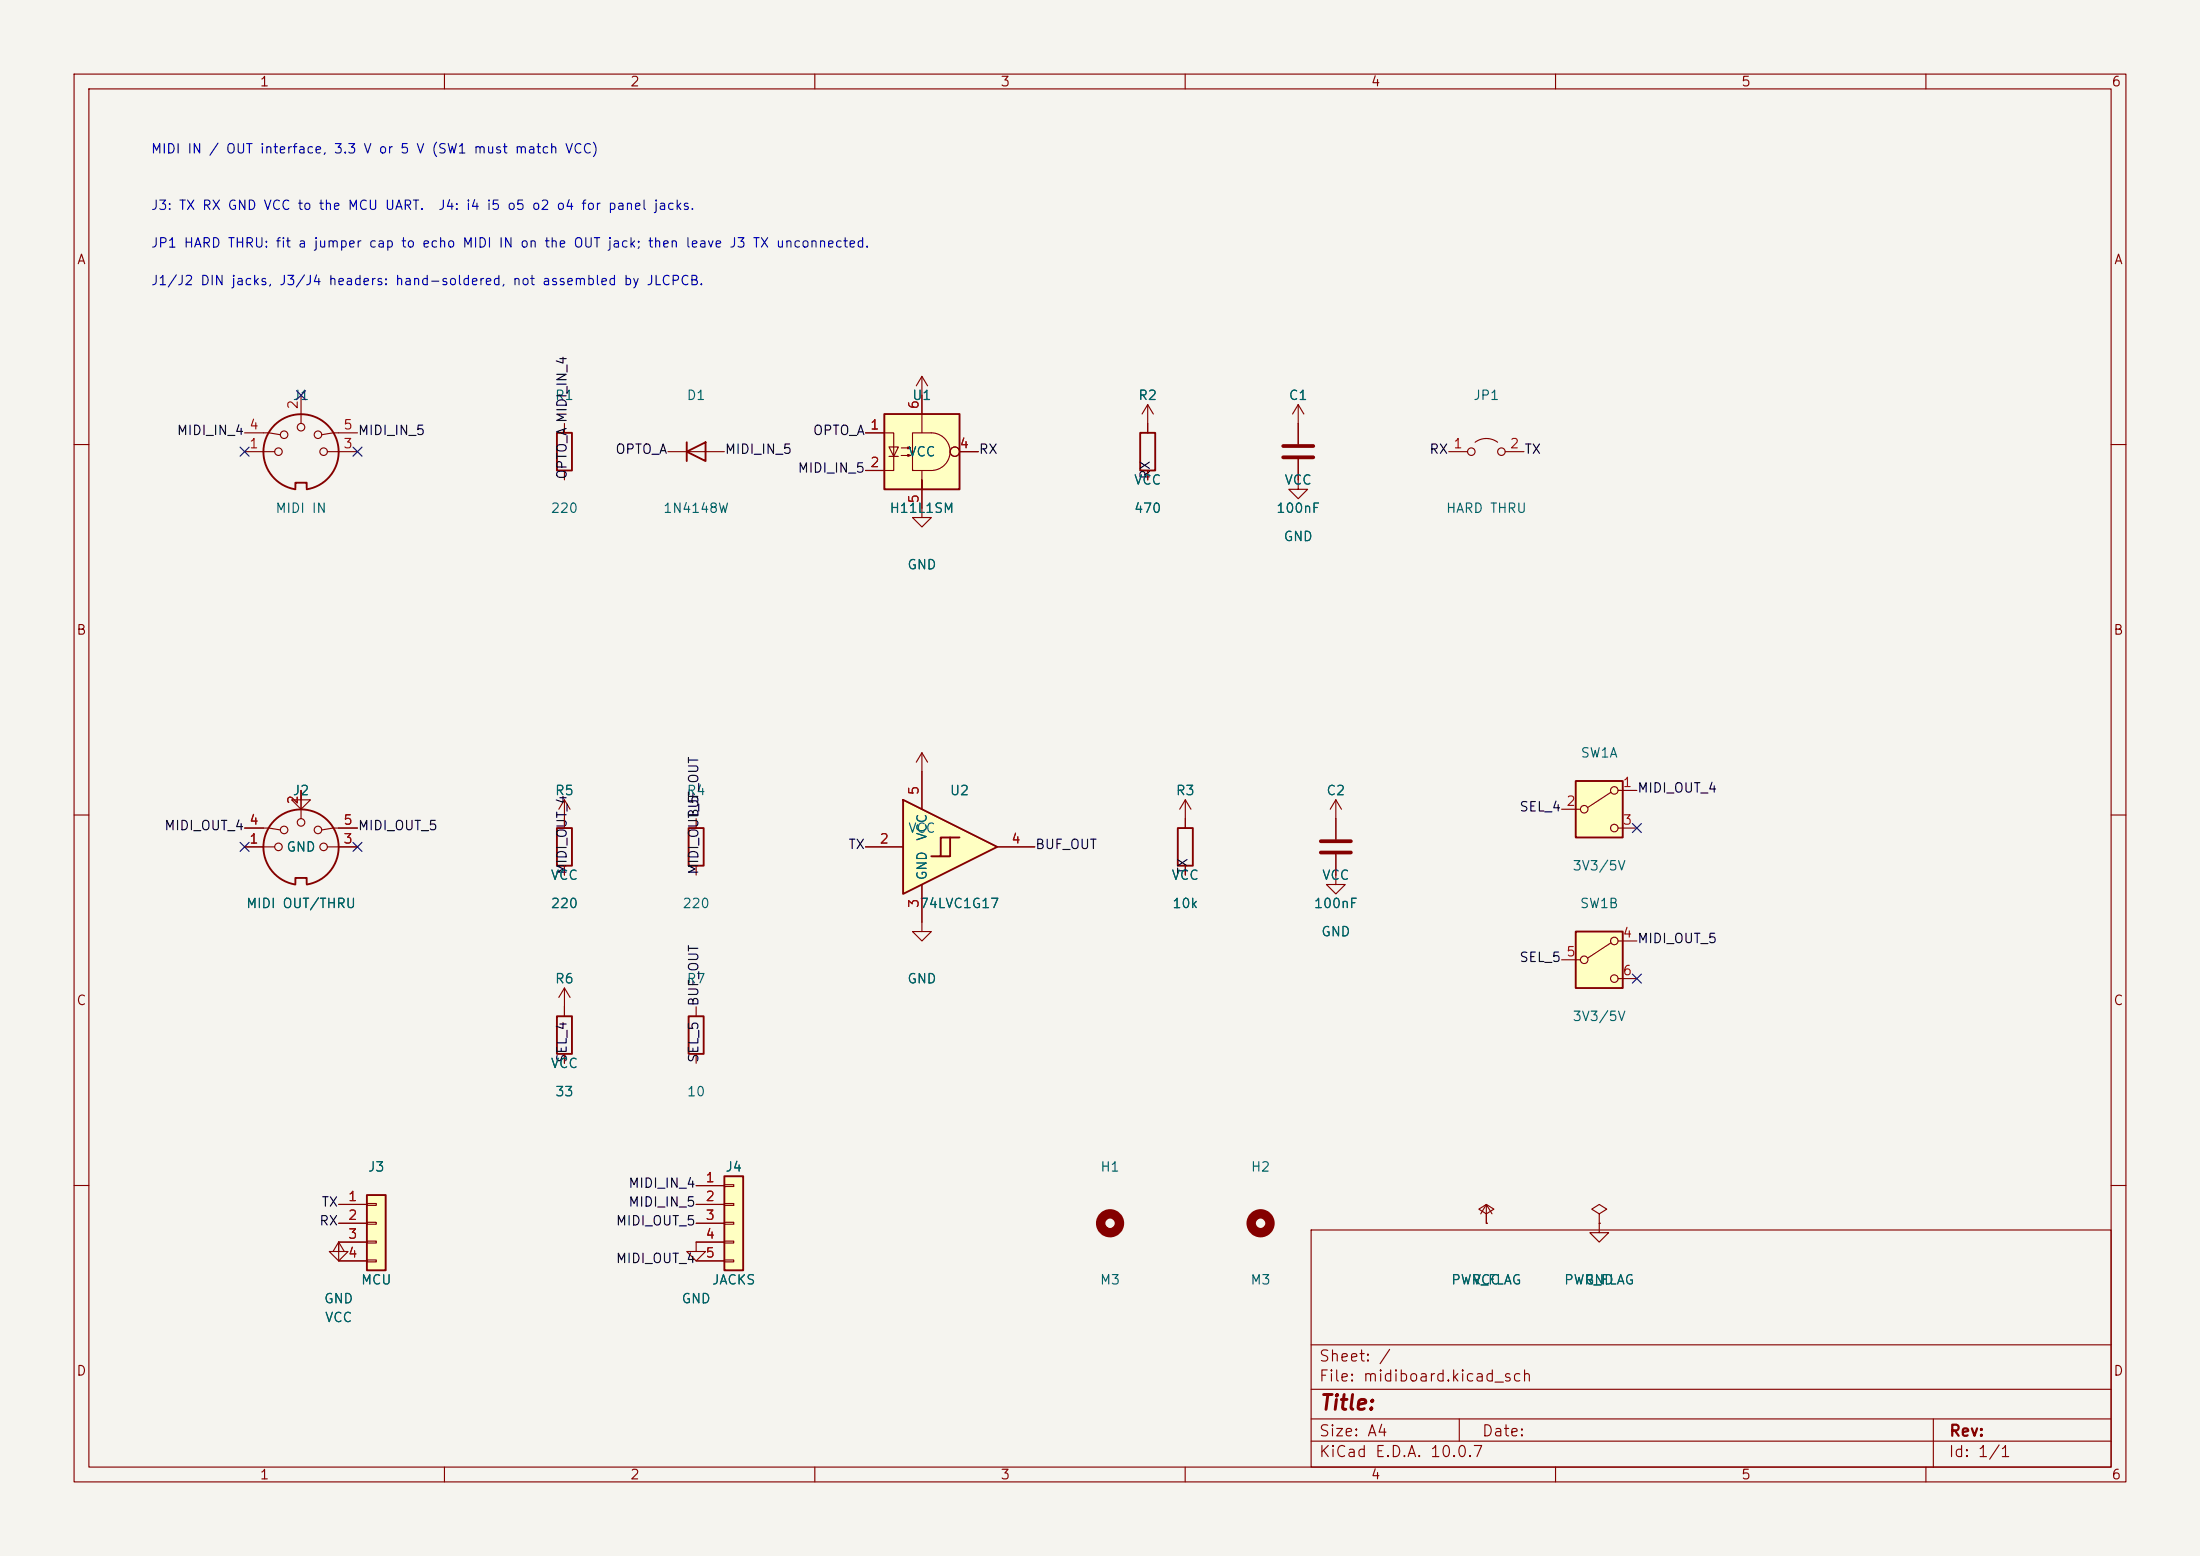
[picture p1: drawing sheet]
<svg xmlns="http://www.w3.org/2000/svg" width="297mm" height="210mm" viewBox="0 0 297 210" stroke-linecap="round" stroke-linejoin="round" font-family="sans-serif">
<path d="M0 0h297v210h-297z" fill="#f5f4ef" stroke="#f5f4ef" stroke-width=".14"/>
<g fill="none" stroke="#840000" stroke-width=".15">
<path d="M10 10h277v190h-277zM12 12h273v186h-273zM60 10v2M110 10v2M160 10v2M210 10v2M260 10v2M10 60h2M285 60h2M10 110h2M76.2 108v3.8M76.2 116.8v1.3"/>
<path d="M76.2 108l-.8 1.2M76.2 108l.8 1.2M94 110.5v1.3M94 116.8v1.3M160 108v3.8M160 116.8v1.3M160 108l-.7 1.2M160 108l.8 1.2M180.3 115.3v4.1h1.3l-1.3 1.3-1.2-1.3h1.2M180.3 108v5.3M180.3 108l-.7 1.2M180.3 108l.8 1.2"/>
<path d="M285 110h2M76.2 133.4v3.8M76.2 133.4l-.8 1.2M76.2 133.4l.8 1.2M76.2 142.2v1.3M10 160h2M45.7 167.6v1.3h1.3l-1.3 1.3-1.3-1.3h1.3M94 167.6v1.3h1.2l-1.2 1.3-1.3-1.3h1.3M177 166h108v32h-108zM285 160h2M60 198v2M110 198v2"/>
<path d="M160 198v2M177 194.5h108M177 191.5h108M177 187.5h108M177 181.5h108M197 191.5v3M210 198v2M260 198v2M261 191.5v6.5"/>
</g>
<path d="M178.3 113.5h4.1M178.3 115.1h4.1" fill="none" stroke="#840000" stroke-width=".51"/>
<path d="M75.2 111.8h2v5h-2zM93 111.8h2v5h-2zM159 111.8h2v5h-2zM75.2 137.2h2v5h-2z" fill="none" stroke="#840000" stroke-width=".25"/>
<path d="M49.5 161.3h2.6v10.2h-2.6z" fill="#ffffc2"/>
<path d="M49.5 161.3h2.6v10.2h-2.6z" fill="none" stroke="#840000" stroke-width=".25"/>
<g fill="none" stroke="#840000" stroke-width=".15">
<path d="M199.1 59.7a2.54 2.54 0 0 1 3.1 0M195.6 61h2.5M203.2 61h2.5M124.5 101.6l-.8 1.3M124.5 101.6l.7 1.3M124.5 101.6v2.5M45.7 162.6h3.8M45.7 165.1h3.8M45.7 167.6h3.8M45.7 167.6v2.6h3.8M45.7 167.6l-.7 1.3M45.7 167.6l.8 1.3"/>
<path d="M49.5 162.4h1.3v.3h-1.3zM49.5 165h1.3v.2h-1.3zM49.5 167.5h1.3v.3h-1.3zM49.5 170.1h1.3v.2h-1.3z"/>
<circle cx="198.6" cy="61" r=".51"/>
<circle cx="202.7" cy="61" r=".51"/>
</g>
<path d="M119.4 55.9h10.1v10.1h-10.1z" fill="#ffffc2"/>
<path d="M119.4 55.9h10.1v10.1h-10.1z" fill="none" stroke="#840000" stroke-width=".25"/>
<g fill="none" stroke="#840000" stroke-width=".15">
<path d="M116.8 58.4h3.8v5.1h-3.8M123.2 58.4h2.5a2.54 2.54 0 0 1 2.6 2.6 2.54 2.54 0 0 1-2.6 2.5h-2.5zM124.5 50.8v7.6M124.5 50.8l-.8 1.3M124.5 50.8l.7 1.3M120 60.3h1.3l-.7 1.3zM120 61.6h1.3M121.7 60.5h1.2l-.3 .1v-.3l.3 .2M121.7 61.5h1.2l-.3 .1v-.3l.3 .2M124.5 63.5v2.5v-1.2M124.5 66v3.9h1.2l-1.2 1.2-1.3-1.2h1.3M129.5 61h2.6"/>
<path d="M200.7 163.8l1-.6-1-.6-1.1 .6 1.1 .6v1.3M200.7 165.1h.1M200.7 162.6l-.8 1.2M200.7 162.6l.7 1.2M200.7 162.6v2.5M215.9 163.8l1-.6-1-.6-1 .6 1 .6v1.3M215.9 165.1h.1M215.9 165.1v1.3h1.3l-1.3 1.2-1.3-1.2h1.3"/>
<circle cx="128.9" cy="61" r=".63"/>
</g>
<circle cx="170.2" cy="165.1" r="1.27" fill="none" stroke="#840000" stroke-width="1.3"/>
<g fill="#ffffc2">
<path d="M121.9 108l12.7 6.3-12.7 6.4z"/>
<path d="M127 113h1.3l-2.6 2.6h1.3z"/>
<path d="M128.3 113h1.2l-2.5 2.6h1.3z"/>
</g>
<path d="M153.9 58.4h2.1v5.1h-2.1zM39.9 119.3v-.8h1.5v.8M39.9 119.4a5.1 5.1 0 0 1-3.5-7.8 5.1 5.1 0 0 1 8.5 0 5.1 5.1 0 0 1-3.5 7.8M121.9 108l12.7 6.3-12.7 6.4zM128.3 113h-1.3v2.6h-1.3M129.5 113h-1.2v2.6h-1.3M93 137.2h2v5h-2z" fill="none" stroke="#840000" stroke-width=".25"/>
<g fill="none" stroke="#840000" stroke-width=".15">
<path d="M154.9 57.2v1.2M175.3 54.6l-.8 1.3M175.3 54.6l.7 1.3M175.3 54.6v2.6M154.9 63.5v1.3M33 111.8h3.3l1.5 .2M33 114.3h4.1M40.6 108h-1.2l1.2 1.2 1.3-1.2h-1.3v-1.3v3.8M44.2 114.3h4.1M48.3 111.8h-3.3l-1.6 .2M116.8 114.3h5.1M124.5 119.4v6.3h1.2l-1.2 1.3-1.3-1.3h1.3"/>
<path d="M124.5 104.1v5.1M134.6 114.3h5.1M94 135.9v1.3M94 142.2v1.3"/>
<circle cx="37.6" cy="114.3" r=".51"/>
<circle cx="38.4" cy="112" r=".51"/>
<circle cx="40.6" cy="111" r=".51"/>
<circle cx="42.9" cy="112" r=".51"/>
<circle cx="43.7" cy="114.3" r=".51"/>
</g>
<circle cx="149.9" cy="165.1" r="1.27" fill="none" stroke="#840000" stroke-width="1.3"/>
<path d="M97.8 158.8h2.5v12.7h-2.5z" fill="#ffffc2"/>
<path d="M39.9 65.9v-.7h1.5v.7M39.9 66a5.1 5.1 0 0 1-3.5-7.8 5.1 5.1 0 0 1 8.5 0 5.1 5.1 0 0 1-3.5 7.8M97.8 158.8h2.5v12.7h-2.5z" fill="none" stroke="#840000" stroke-width=".25"/>
<g fill="none" stroke="#840000" stroke-width=".15">
<path d="M33 58.4h3.3l1.5 .3M40.6 53.3v3.9M48.3 58.4h-3.3l-1.6 .3M33 61h4.1M44.2 61h4.1M97.8 159.9h1.3v.2h-1.3zM94 160h3.8M94 162.6h3.8M94 165.1h3.8M94 167.6h3.8M94 170.2h3.8M97.8 162.4h1.3v.3h-1.3z"/>
<path d="M97.8 165h1.3v.2h-1.3zM97.8 167.5h1.3v.3h-1.3zM97.8 170.1h1.3v.2h-1.3z"/>
<circle cx="38.4" cy="58.7" r=".51"/>
<circle cx="40.6" cy="57.7" r=".51"/>
<circle cx="42.9" cy="58.7" r=".51"/>
<circle cx="37.6" cy="61" r=".51"/>
<circle cx="43.7" cy="61" r=".51"/>
</g>
<path d="M212.7 125.7h6.4v7.7h-6.4z" fill="#ffffc2"/>
<g fill="none" stroke="#840000" stroke-width=".15">
<path d="M210.8 129.5h2.6M217.5 127.3l-3.1 2M218.4 127h2.6M218.4 132.1h2.6"/>
<circle cx="213.9" cy="129.5" r=".51"/>
<circle cx="217.9" cy="127" r=".51"/>
<circle cx="217.9" cy="132.1" r=".51"/>
</g>
<path d="M212.7 125.7h6.4v7.7h-6.4z" fill="none" stroke="#840000" stroke-width=".25"/>
<path d="M212.7 105.4h6.4v7.6h-6.4z" fill="#ffffc2"/>
<g fill="none" stroke="#840000" stroke-width=".15">
<path d="M76.2 57.2v1.2M116.8 58.4h2.6M124.5 53.3v2.6M154.9 54.6l-.7 1.3M154.9 54.6l.8 1.3M154.9 54.6v3.8M175.3 57.2v2.7M76.2 63.5v1.3M90.2 61h7.6M116.8 63.5h2.6M124.5 66v2.6M129.5 61h2.6"/>
<path d="M154.9 63.5v1.3M175.3 62v4h1.2l-1.2 1.3-1.3-1.3h1.3M33 111.8h2.6M33 114.3h2.6M40.6 106.7v2.5M45.7 111.8h2.6M45.7 114.3h2.6M76.2 110.5v1.3M76.2 116.8v1.3M116.8 114.3h5.1M124.5 104.1v5.1M124.5 119.4v5.1"/>
<path d="M134.6 114.3h5.1M160 110.5v1.3M160 116.8v1.3M180.3 110.5v2.8M180.3 115.3v2.8M210.8 109.2h2.6M217.5 106.9l-3.1 2.1M218.4 106.7h2.6M218.4 111.8h2.6M76.2 135.9v1.3M76.2 142.2v1.3M45.7 162.6h3.8"/>
<path d="M45.7 165.1h3.8M45.7 167.6h3.8M45.7 170.2h3.8M94 162.6h3.8M94 165.1h3.8M94 167.6h3.8M94 170.2h3.8M94 160h3.8M200.7 165.1h.1M215.9 165.1h.1"/>
<circle cx="128.9" cy="61" r=".63"/>
<circle cx="213.9" cy="109.2" r=".51"/>
<circle cx="217.9" cy="106.7" r=".51"/>
<circle cx="217.9" cy="111.8" r=".51"/>
</g>
<path d="M75.2 58.4h2v5.1h-2zM92.7 59.7v2.5M92.7 61l2.5-1.3v2.5zM212.7 105.4h6.4v7.6h-6.4z" fill="none" stroke="#840000" stroke-width=".25"/>
<path d="M173.2 60.2h4.1M173.2 61.7h4.1" fill="none" stroke="#840000" stroke-width=".51"/>
<g fill="none" stroke="#000084" stroke-width=".15">
<path d="M40 52.7l1.2 1.2M41.2 52.7l-1.2 1.2M32.4 60.4l1.2 1.2M33.6 60.4l-1.2 1.2M47.7 60.4l1.2 1.2M48.9 60.4l-1.2 1.2M32.4 113.7l1.2 1.2M33.6 113.7l-1.2 1.2M47.7 113.7l1.2 1.2M48.9 113.7l-1.2 1.2M220.4 111.2l1.2 1.2M221.6 111.2l-1.2 1.2"/>
<path d="M220.4 131.5l1.2 1.2M221.6 131.5l-1.2 1.2"/>
</g>
<text font-size="2" fill="#840000" x="178" y="190.8">Title:</text>
<g font-size="1.5" fill="#840000">
<text x="178" y="184.1">Sheet: /</text>
<text x="178" y="186.8">File: midiboard.kicad_sch</text>
<text x="178" y="197">KiCad E.D.A. 10.0.7</text>
<text x="178" y="194.2">Size: A4</text>
<text x="200" y="194.2">Date:</text>
<text x="263" y="197">Id: 1/1</text>
<text x="263" y="194.2">Rev:</text>
</g>
<g font-size="1.3" fill="#840000">
<text x="35" y="12">1</text>
<text x="85" y="12">2</text>
<text x="135" y="12">3</text>
<text x="185" y="12">4</text>
<text x="235" y="12">5</text>
<text x="285" y="12">6</text>
<text x="10.3" y="36">A</text>
<text x="285.3" y="36">A</text>
<text x="10.2" y="86">B</text>
<text x="285.2" y="86">B</text>
<text x="10.2" y="136">C</text>
<text x="285.2" y="136">C</text>
<text x="10.2" y="186">D</text>
<text x="285.2" y="186">D</text>
<text x="35" y="200">1</text>
<text x="85" y="200">2</text>
<text x="135" y="200">3</text>
<text x="185" y="200">4</text>
<text x="235" y="200">5</text>
<text x="285" y="200">6</text>
</g>
<g font-size="1.3" fill="#0000c2">
<text x="20.3" y="21">MIDI IN / OUT interface, 3.3 V or 5 V (SW1 must match VCC)</text>
<text x="20.3" y="28.7">J3: TX RX GND VCC to the MCU UART.</text>
<text x="59.1" y="28.7">J4: i4 i5 o5 o2 o4 for panel jacks.</text>
<text x="20.3" y="33.7">JP1 HARD THRU: fit a jumper cap to echo MIDI IN on the OUT jack; then leave J3 TX unconnected.</text>
<text x="20.3" y="38.8">J1/J2 DIN jacks, J3/J4 headers: hand-soldered, not assembled by JLCPCB.</text>
</g>
<g font-size="1.3" fill="#0f0f0f">
<text x="23.8" y="59">MIDI_IN_4</text>
<text x="48.2" y="59">MIDI_IN_5</text>
<text x="109.7" y="59">OPTO_A</text>
<text x="76.8" y="64.8" transform="rotate(-90 76.8 64.8)">OPTO_A MIDI_IN_4</text>
<text x="83" y="61.6">OPTO_A</text>
<text x="97.8" y="61.6">MIDI_IN_5</text>
<text x="107.6" y="64.1">MIDI_IN_5</text>
<text x="132.1" y="61.6">RX</text>
<text x="155.6" y="64.8" transform="rotate(-90 155.6 64.8)">RX</text>
<text x="192.9" y="61.6">RX</text>
<text x="205.7" y="61.6">TX</text>
<text x="221" y="107.3">MIDI_OUT_4</text>
<text x="22.1" y="112.4">MIDI_OUT_4</text>
<text x="48.2" y="112.4">MIDI_OUT_5</text>
<text x="94.6" y="110.5" transform="rotate(-90 94.6 110.5)">BUF_OUT</text>
<text x="205" y="109.8">SEL_4</text>
<text x="76.8" y="118.1" transform="rotate(-90 76.8 118.1)">MIDI_OUT_4</text>
<text x="94.6" y="118.1" transform="rotate(-90 94.6 118.1)">MIDI_OUT_5</text>
<text x="114.4" y="114.9">TX</text>
<text x="139.7" y="114.9">BUF_OUT</text>
<text x="160.6" y="118.1" transform="rotate(-90 160.6 118.1)">TX</text>
<text x="205" y="130.2">SEL_5</text>
<text x="221" y="127.6">MIDI_OUT_5</text>
<text x="94.6" y="135.9" transform="rotate(-90 94.6 135.9)">BUF_OUT</text>
<text x="76.8" y="143.5" transform="rotate(-90 76.8 143.5)">SEL_4</text>
<text x="94.6" y="143.5" transform="rotate(-90 94.6 143.5)">SEL_5</text>
<text x="84.7" y="160.6">MIDI_IN_4</text>
<text x="43" y="165.7">RX</text>
<text x="43.3" y="163.2">TX</text>
<text x="83" y="165.7">MIDI_OUT_5</text>
<text x="84.7" y="163.2">MIDI_IN_5</text>
<text x="83" y="170.8">MIDI_OUT_4</text>
</g>
<g font-size="1.3" fill="#a90000">
<text x="33.6" y="58.3">4</text>
<text x="40.5" y="55.3" transform="rotate(-90 40.5 55.3)">2</text>
<text x="46.3" y="58.3">5</text>
<text x="117.4" y="58.3">1</text>
<text x="124.3" y="55.3" transform="rotate(-90 124.3 55.3)">6</text>
<text x="33.6" y="60.8">1</text>
<text x="46.3" y="60.8">3</text>
<text x="117.4" y="63.4">2</text>
<text x="129.4" y="60.8">4</text>
<text x="196.1" y="60.8">1</text>
<text x="203.7" y="60.8">2</text>
<text x="124.3" y="68" transform="rotate(-90 124.3 68)">5</text>
<text x="124.3" y="107.4" transform="rotate(-90 124.3 107.4)">5</text>
<text x="219" y="106.5">1</text>
<text x="33.6" y="111.6">4</text>
<text x="40.5" y="108.7" transform="rotate(-90 40.5 108.7)">2</text>
<text x="46.3" y="111.6">5</text>
<text x="211.4" y="109.1">2</text>
<text x="219" y="111.6">3</text>
<text x="33.6" y="114.2">1</text>
<text x="46.3" y="114.2">3</text>
<text x="118.6" y="114.2">2</text>
<text x="136.4" y="114.2">4</text>
<text x="124.3" y="122.7" transform="rotate(-90 124.3 122.7)">3</text>
<text x="211.4" y="129.4">5</text>
<text x="219" y="126.9">4</text>
<text x="219" y="131.9">6</text>
<text x="95.2" y="159.9">1</text>
<text x="46.9" y="162.4">1</text>
<text x="46.9" y="165">2</text>
<text x="46.9" y="167.5">3</text>
<text x="95.2" y="162.4">2</text>
<text x="95.2" y="165">3</text>
<text x="95.2" y="167.5">4</text>
<text x="46.9" y="170">4</text>
<text x="95.2" y="170">5</text>
</g>
<g font-size="1.3" fill="#006464">
<text x="39.4" y="54.3">J1</text>
<text x="74.8" y="54.3">R1</text>
<text x="92.6" y="54.3">D1</text>
<text x="123.1" y="54.3">U1</text>
<text x="153.6" y="54.3">R2</text>
<text x="173.9" y="54.3">C1</text>
<text x="198.8" y="54.3">JP1</text>
<text x="122.5" y="61.9">VCC</text>
<text x="153" y="65.7">VCC</text>
<text x="173.3" y="65.7">VCC</text>
<text x="37.1" y="69.5">MIDI IN</text>
<text x="74.3" y="69.5">220</text>
<text x="89.4" y="69.5">1N4148W</text>
<text x="120" y="69.5">H11L1SM</text>
<text x="153" y="69.5">470</text>
<text x="172.2" y="69.5">100nF</text>
<text x="195.1" y="69.5">HARD THRU</text>
<text x="122.4" y="77.2">GND</text>
<text x="173.2" y="73.4">GND</text>
<text x="39.4" y="107.6">J2</text>
<text x="74.8" y="107.6">R5</text>
<text x="92.6" y="107.6">R4</text>
<text x="128.1" y="107.6">U2</text>
<text x="158.7" y="107.6">R3</text>
<text x="179" y="107.6">C2</text>
<text x="213.3" y="102.6">SW1A</text>
<text x="122.5" y="112.7">VCC</text>
<text x="125.4" y="113.6" transform="rotate(-90 125.4 113.6)">VCC</text>
<text x="38.6" y="115.3">GND</text>
<text x="74.3" y="119.1">VCC</text>
<text x="125.4" y="118.9" transform="rotate(-90 125.4 118.9)">GND</text>
<text x="158.1" y="119.1">VCC</text>
<text x="178.4" y="119.1">VCC</text>
<text x="212.2" y="117.8">3V3/5V</text>
<text x="33.1" y="122.9">MIDI OUT/THRU</text>
<text x="74.3" y="122.9">220</text>
<text x="92" y="122.9">220</text>
<text x="124.1" y="122.9">74LVC1G17</text>
<text x="158.2" y="122.9">10k</text>
<text x="177.3" y="122.9">100nF</text>
<text x="213.2" y="122.9">SW1B</text>
<text x="178.3" y="126.7">GND</text>
<text x="74.8" y="133">R6</text>
<text x="92.6" y="133">R7</text>
<text x="122.4" y="133">GND</text>
<text x="212.2" y="138.1">3V3/5V</text>
<text x="74.3" y="144.5">VCC</text>
<text x="74.9" y="148.3">33</text>
<text x="92.6" y="148.3">10</text>
<text x="49.6" y="158.4">J3</text>
<text x="97.8" y="158.4">J4</text>
<text x="148.5" y="158.4">H1</text>
<text x="168.8" y="158.4">H2</text>
<text x="48.6" y="173.7">MCU</text>
<text x="96" y="173.7">JACKS</text>
<text x="148.4" y="173.7">M3</text>
<text x="168.7" y="173.7">M3</text>
<text x="195.8" y="173.7">PWR_FLAG</text>
<text x="198.7" y="173.7">VCC</text>
<text x="211.1" y="173.7">PWR_FLAG</text>
<text x="213.8" y="173.7">GND</text>
<text x="43.7" y="176.2">GND</text>
<text x="43.8" y="178.8">VCC</text>
<text x="91.9" y="176.2">GND</text>
</g>
</svg>
